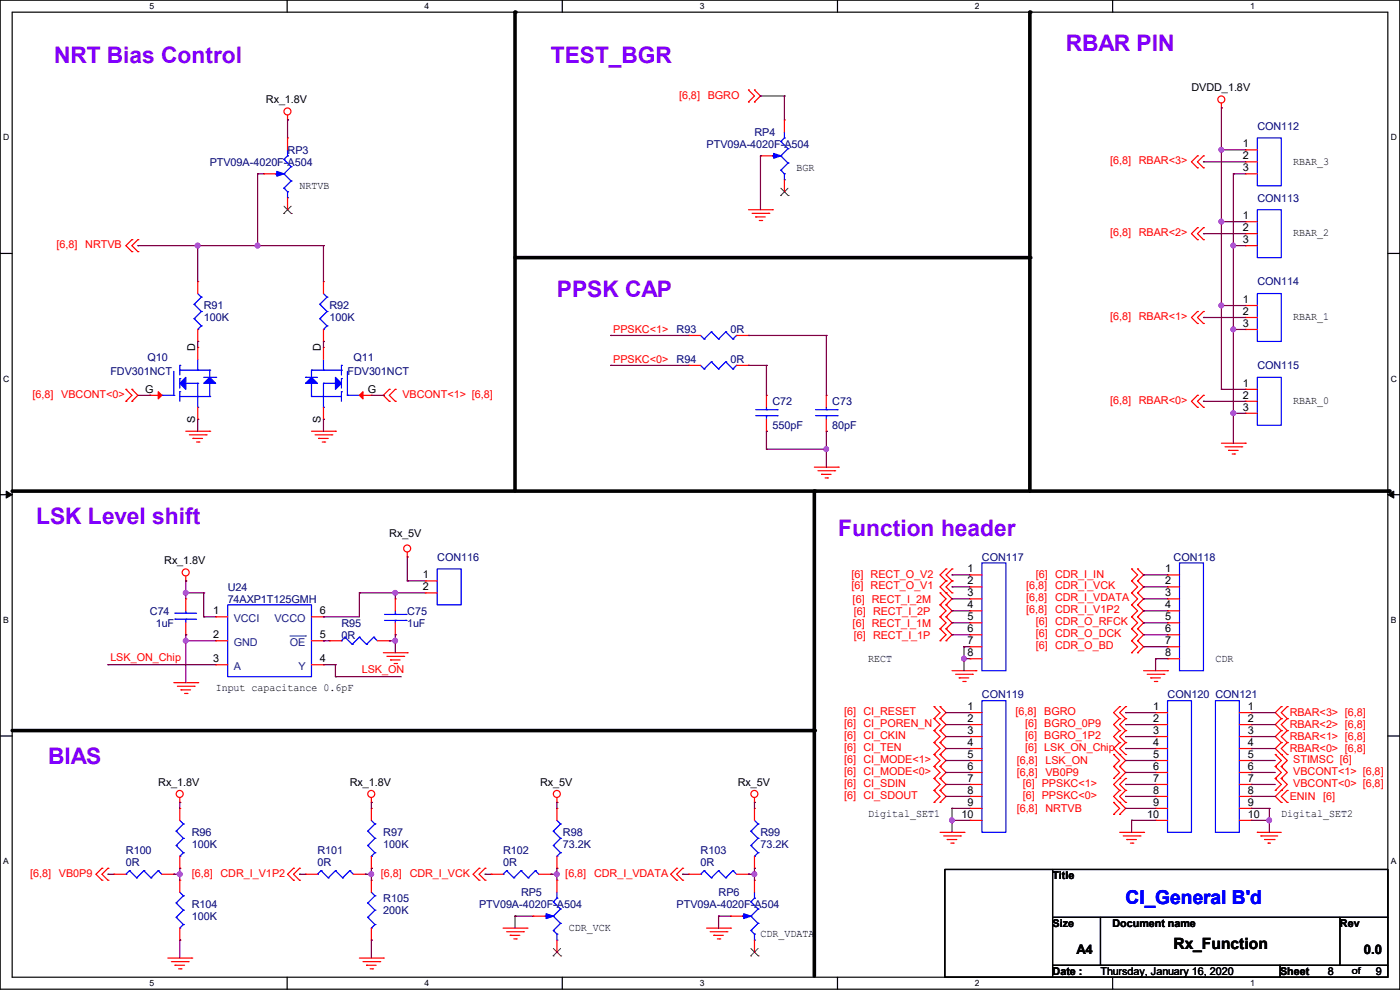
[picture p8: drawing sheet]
<svg xmlns="http://www.w3.org/2000/svg" width="297mm" height="210mm" viewBox="0 0 297 210" stroke-linecap="round" stroke-linejoin="round" font-family="sans-serif">
<path d="M0 0h297v209.8h-297zM2.6 2.6h291.8v204.7h-291.8z" fill="none" stroke="#000" stroke-width=".25"/>
<g fill="#fff">
<path d="M31.7 .3h1v2h-1z"/>
<path d="M31.7 207.6h1v1.9h-1z"/>
</g>
<path d="M60.9 0v2.6M60.9 207.3v2.5" fill="none" stroke="#000" stroke-width=".25"/>
<g fill="#fff">
<path d="M90.1 .3h1v2h-1z"/>
<path d="M90.1 207.6h1v1.9h-1z"/>
</g>
<path d="M119.3 0v2.6M119.3 207.3v2.5" fill="none" stroke="#000" stroke-width=".25"/>
<g fill="#fff">
<path d="M148.5 .3h.9v2h-.9z"/>
<path d="M148.5 207.6h.9v1.9h-.9z"/>
</g>
<path d="M177.7 0v2.6M177.7 207.3v2.5" fill="none" stroke="#000" stroke-width=".25"/>
<g fill="#fff">
<path d="M206.8 .3h1v2h-1z"/>
<path d="M206.8 207.6h1v1.9h-1z"/>
</g>
<path d="M236.1 0v2.6M236.1 207.3v2.5" fill="none" stroke="#000" stroke-width=".25"/>
<g fill="#fff">
<path d="M265.2 .3h1v2h-1z"/>
<path d="M265.2 207.6h1v1.9h-1z"/>
<path d="M.7 28.2h1.2v1.9h-1.2z"/>
<path d="M295.1 28.2h1.2v1.9h-1.2z"/>
<path d="M.7 79.3h1.2v2h-1.2z"/>
<path d="M295.1 79.3h1.2v2h-1.2z"/>
</g>
<path d="M0 53.8h2.6M294.4 53.8h2.6" fill="none" stroke="#000" stroke-width=".25"/>
<g fill="#fff">
<path d="M.7 130.5h1.2v2h-1.2z"/>
<path d="M295.1 130.5h1.1v2h-1.1z"/>
</g>
<path d="M0 104.9h2.6M294.4 104.9h2.6" fill="none" stroke="#000" stroke-width=".25"/>
<path d="M1.3 104.2l1.3 .7-1.3 .8zM294.4 104.9l1.3-.7v1.5z" fill="#000" stroke="#000" stroke-width=".21"/>
<g fill="#fff">
<path d="M.7 181.7h1.2v2h-1.2z"/>
<path d="M295.1 181.7h1.1v2h-1.1z"/>
</g>
<path d="M0 156.1h2.6M294.4 156.1h2.6M200.4 184.4h94v22.9h-94zM223.3 184.4v22.9M223.3 194.6h71.1M233.5 194.6v10.2M284.3 194.6v10.2M223.3 204.8h71.1M271.6 204.8v2.5" fill="none" stroke="#000" stroke-width=".25"/>
<path d="M109.3 2.6v101.6M218.5 2.6v101.6M109.3 54.7h109.2M2.6 104.2h292.1M172.8 104.2v102.9M2.6 155h170.2" fill="none" stroke="#000" stroke-width=".76"/>
<g fill="#000">
<circle cx="109.3" cy="2.6" r=".38"/>
<circle cx="218.5" cy="2.6" r=".38"/>
<circle cx="218.5" cy="54.7" r=".38"/>
<circle cx="172.8" cy="104.2" r=".38"/>
<circle cx="294.7" cy="104.2" r=".38"/>
<circle cx="172.8" cy="155" r=".38"/>
</g>
<g fill="none" stroke="#f00" stroke-width=".25">
<path d="M158.8 19.1h.1M158.8 19.1l1.3 1.3-1.3 1.2M160.1 19.1h.1M160.1 19.1l1.2 1.3-1.2 1.2M55.9 36.9h.1M55.9 36.9h2.6M61 25.4h.1M61 29.3h.1M61 24.4v1M61 29.3v2.5M158.8 21.6h.1M160.1 21.6h.1"/>
<path d="M161.3 33.1h.1M161.3 33.1h2.6M166.4 25.4h.1M166.4 25.4v2.6M166.4 38.1v2.6M254 33.1h.1M254 35.6h.1M254 33.1l-1.2 1.2 1.2 1.3M255.3 33.1h.1M255.3 35.6h.1M255.3 33.1l-1.3 1.2 1.3 1.3M259.1 22.9h.1"/>
<path d="M259.1 21.9v1M264.2 31.8h.1M264.2 34.3h.1M264.2 36.9h.1M264.2 31.8h2.5M264.2 34.3h2.5M264.2 36.9h2.5M28 50.8h.1M28 53.4h.1M28 50.8l-1.3 1.3 1.3 1.3M29.3 50.8h.1M29.3 53.4h.1"/>
<path d="M29.3 50.8l-1.3 1.3 1.3 1.3M42 59.7h.1M42 59.7v2.6M61 44.5h.1M61 42v2.5M68.6 59.7h.1M68.6 59.7v2.6M158.8 44.5h5.1M159.6 45.3h3.5M160.3 46h.1M160.3 46h2M161.1 46.8h.5"/>
<path d="M161.6 46.8h.1M163.1 45.3h.1M163.9 44.5h.1M166.4 40.7h.1M254 48.3h.1M254 50.8h.1M254 48.3l-1.2 1.3 1.2 1.2M255.3 48.3h.1M255.3 50.8h.1M255.3 48.3l-1.3 1.3 1.3 1.2M264.2 47h.1M264.2 49.6h.1"/>
<path d="M264.2 52.1h.1M264.2 47h2.5M264.2 49.6h2.5M264.2 52.1h2.5M42 73.7h.1M42 72.4h.1M42 69.9v2.5M42 73.7v2.5M68.6 73.7h.1M68.6 72.4h.1M68.6 69.9v2.5M68.6 73.7v2.5"/>
<path d="M146.1 71.2h.1M146.1 77.5h.1M146.1 71.2h2.5M146.1 77.5h2.5M156.3 71.2h2.5M156.3 77.5h2.5M158.8 71.2h.1M158.8 77.5h.1M254 66.1h.1M254 68.6h.1M254 66.1l-1.2 1.3 1.2 1.2M255.3 66.1h.1"/>
<path d="M255.3 68.6h.1M255.3 66.1l-1.3 1.3 1.3 1.2M264.2 64.8h.1M264.2 67.4h.1M264.2 69.9h.1M264.2 64.8h2.5M264.2 67.4h2.5M264.2 69.9h2.5M26.7 82.6h.1M26.7 85.1h.1M26.7 82.6l1.3 1.3-1.3 1.2M28 85.1h.1"/>
<path d="M28 82.6h.1M28 82.6l1.3 1.3-1.3 1.2M31.8 83.9h.1M31.8 83.9h2.5M39.4 91.5h5.1M40.2 92.2h3.5M40.9 93h.1M40.9 93h2.1M41.7 93.8h.5M42 88.9h.1M42 86.4v2.5M42.2 93.8h.1"/>
<path d="M43.7 92.2h.1M44.5 91.5h.1M66.1 91.5h5.1M66.8 92.2h3.6M67.6 93h.1M67.6 93h2M68.4 93.8h.5M68.6 88.9h.1M68.6 86.4v2.5M68.9 93.8h.1M70.4 92.2h.1M71.2 91.5h.1"/>
<path d="M76.2 83.9h2.6M78.8 83.9h.1M82.6 85.1h.1M82.6 82.6h.1M82.6 82.6l-1.3 1.3 1.3 1.2M83.9 82.6h.1M83.9 85.1h.1M83.9 82.6l-1.3 1.3 1.3 1.2M162.6 83.9h.1M162.6 91.5h.1M162.6 83.9v2.5M162.6 88.9v2.6"/>
<path d="M172.8 99.1h5M173.5 99.9h3.6M175.3 83.9h.1M175.3 91.5h.1M175.3 83.9v2.5M175.3 88.9v2.6M177.1 99.9h.1M177.8 99.1h.1M254 83.9h.1M254 86.4h.1M254 83.9l-1.2 1.2 1.2 1.3M255.3 83.9h.1"/>
<path d="M255.3 86.4h.1M255.3 83.9l-1.3 1.2 1.3 1.3M259.1 94h5.1M259.9 94.8h3.5M260.6 95.5h.1M260.6 95.5h2.1M261.4 96.3h.5M261.9 96.3h.1M263.4 94.8h.1M264.2 94h.1M264.2 82.6h.1M264.2 85.1h.1"/>
<path d="M264.2 87.7h.1M264.2 82.6h2.5M264.2 85.1h2.5M264.2 87.7h2.5M86.4 118.2h.1M86.4 117.1v1.1M174.3 100.6h.1M174.3 100.6h2M175 101.4h.6M175.6 101.4h.1M39.4 123.2h.1M39.4 127h.1"/>
<path d="M39.4 134.7h.1M39.4 122.2v1M39.4 127v2.6M39.4 132.1v2.6M45.8 135.9h.1M45.8 130.9h.1M45.8 135.9h2.5M45.8 130.9h2.5M66.1 135.9h2.5M66.1 130.9h2.5M68.6 130.9h.1M68.6 135.9h.1"/>
<path d="M69.9 135.9h.1M69.9 135.9h2.5M80.1 135.9h2.5M81.3 138.5h5.1M82.1 139.2h3.5M82.6 135.9h.1M82.8 140h.1M82.8 140h2.1M83.9 134.7h.1M83.9 127h.1M83.9 127v2.6M83.9 132.1v2.6"/>
<path d="M85.6 139.2h.1M86.4 138.5h.1M90.2 123.2h.1M90.2 125.8h.1M90.2 123.2h2.6M90.2 125.8h2.6M199.4 128.3h.1M199.4 125.8h.1M199.4 130.9h.1M199.4 133.4h.1M199.4 135.9h.1M199.4 125.8l1.3 1.2-1.3 1.3"/>
<path d="M199.4 128.3l1.3 1.3-1.3 1.3M199.4 130.9l1.3 1.2-1.3 1.3M199.4 133.4l1.3 1.3-1.3 1.2M200.7 123.2h.1M200.7 120.7h.1M200.7 125.8h.1M200.7 128.3h.1M200.7 130.9h.1M200.7 133.4h.1M200.7 135.9h.1M200.7 120.7l-1.3 1.3 1.3 1.2M200.7 123.2l-1.3 1.3 2.6 2.5-1.3 1.3"/>
<path d="M200.7 128.3l1.3 1.3-1.3 1.3M200.7 130.9l1.3 1.2-1.3 1.3M200.7 133.4l1.3 1.3-1.3 1.2M202 123.2h.1M202 120.7h.1M202 125.8h.1M202 120.7l-1.3 1.3 1.3 1.2M202 123.2l-1.3 1.3 1.3 1.3M205.8 122h.1M205.8 124.5h.1M205.8 127h.1M205.8 129.6h.1"/>
<path d="M205.8 132.1h.1M205.8 134.7h.1M205.8 137.2h.1M205.8 139.7h.1M205.8 122h2.5M205.8 124.5h2.5M205.8 127h2.5M205.8 129.6h2.5M205.8 132.1h2.5M205.8 134.7h2.5M205.8 137.2h2.5M205.8 139.7h2.5"/>
<path d="M240.1 120.7h.1M240.1 123.2h.1M240.1 125.8h.1M240.1 128.3h.1M240.1 130.9h.1M240.1 133.4h.1M240.1 135.9h.1M240.1 138.5h.1M240.1 120.7l1.2 1.3-1.2 1.2M240.1 123.2l1.2 1.3-1.2 1.3M240.1 125.8l1.2 1.2-1.2 1.3M240.1 128.3l1.2 1.3-1.2 1.3"/>
<path d="M240.1 130.9l1.2 1.2-1.2 1.3M240.1 133.4l1.2 1.3-1.2 1.2M240.1 135.9l1.2 1.3-1.2 1.3M241.3 123.2h.1M241.3 120.7h.1M241.3 125.8h.1M241.3 128.3h.1M241.3 130.9h.1M241.3 133.4h.1M241.3 135.9h.1M241.3 138.5h.1M241.3 120.7l1.3 1.3-1.3 1.2"/>
<path d="M241.3 123.2l1.3 1.3-1.3 1.3M241.3 125.8l1.3 1.2-1.3 1.3M241.3 128.3l1.3 1.3-1.3 1.3M241.3 130.9l1.3 1.2-1.3 1.3M241.3 133.4l1.3 1.3-1.3 1.2M241.3 135.9l1.3 1.3-1.3 1.3M247.7 122h.1M247.7 124.5h.1M247.7 127h.1M247.7 129.6h.1M247.7 132.1h.1M247.7 134.7h.1"/>
<path d="M247.7 137.2h.1M247.7 139.7h.1M247.7 122h2.5M247.7 124.5h2.5M247.7 127h2.5M247.7 129.6h2.5M247.7 132.1h2.5M247.7 134.7h2.5M247.7 137.2h2.5M247.7 139.7h2.5M36.9 144.8h5.1M37.6 145.6h3.6"/>
<path d="M38.4 146.3h.1M38.4 146.3h2M39.2 147.1h.5M39.7 147.1h.1M41.2 145.6h.1M42 144.8h.1M45.8 141h.1M45.8 141h2.5M66.1 141h2.5M68.6 141h.1M83.6 140.8h.5M84.1 140.8h.1"/>
<path d="M198.2 149.9h.1M198.2 152.4h.1M198.2 155h.1M198.2 157.5h.1M198.2 149.9l1.2 1.3-1.2 1.2M198.2 152.4l1.2 1.3-1.2 1.3M198.2 155l1.2 1.3-1.2 1.2M198.2 157.5l1.2 1.3-1.2 1.3M199.4 152.4h.1M199.4 149.9h.1M199.4 155h.1M199.4 157.5h.1"/>
<path d="M199.4 149.9l1.3 1.3-1.3 1.2M199.4 152.4l1.3 1.3-1.3 1.3M199.4 155l1.3 1.3-1.3 1.2M199.4 157.5l1.3 1.3-1.3 1.3M202 142.3h5.1M202.7 143h3.6M203.5 143.8h.1M203.5 143.8h2M204.3 144.6h.5M204.8 144.6h.1M205.8 151.2h.1M205.8 153.7h.1"/>
<path d="M205.8 156.3h.1M205.8 158.8h.1M205.8 151.2h2.5M205.8 153.7h2.5M205.8 156.3h2.5M205.8 158.8h2.5M206.3 143h.1M207.1 142.3h.1M237.5 152.4h.1M237.5 149.9h.1M237.5 155h.1M237.5 157.5h.1"/>
<path d="M237.5 149.9l-1.2 1.3 1.2 1.2M237.5 152.4l-1.2 1.3 1.2 1.3M237.5 155l-1.2 1.3 1.2 1.2M237.5 157.5l-1.2 1.3 2.5 2.5-1.3 1.3M238.8 152.4h.1M238.8 149.9h.1M238.8 155h.1M238.8 157.5h.1M238.8 149.9l-1.3 1.3 1.3 1.2M238.8 152.4l-1.3 1.3 1.3 1.3M238.8 155l-1.3 1.3 1.3 1.2M238.8 157.5l-1.3 1.3 1.3 1.3"/>
<path d="M242.6 142.3h5.1M243.4 143h3.5M244.1 143.8h.1M244.1 143.8h2.1M244.9 144.6h.5M245.2 151.2h.1M245.2 153.7h.1M245.2 156.3h.1M245.2 158.8h.1M245.2 151.2h2.5M245.2 153.7h2.5M245.2 156.3h2.5"/>
<path d="M245.2 158.8h2.5M245.4 144.6h.1M246.9 143h.1M247.7 142.3h.1M262.9 151.2h2.6M262.9 153.7h2.6M262.9 156.3h2.6M262.9 158.8h2.6M265.5 151.2h.1M265.5 153.7h.1M265.5 156.3h.1M265.5 158.8h.1"/>
<path d="M271.8 149.9h.1M271.8 152.4h.1M271.8 155h.1M271.8 157.5h.1M271.8 149.9l-1.2 1.3 1.2 1.2M271.8 152.4l-1.2 1.3 1.2 1.3M271.8 155l-1.2 1.3 1.2 1.2M271.8 157.5l-1.2 1.3 2.5 2.5-1.3 1.3M273.1 152.4h.1M273.1 149.9h.1M273.1 155h.1M273.1 157.5h.1"/>
<path d="M273.1 149.9l-1.3 1.3 1.3 1.2M273.1 152.4l-1.3 1.3 1.3 1.3M273.1 155l-1.3 1.3 1.3 1.2M273.1 157.5l-1.3 1.3 1.3 1.3M38.1 170.2h.1M38.1 171.5h.1M38.1 169.2v1M38.1 171.5v2.5M78.8 170.2h.1M78.8 171.5h.1M78.8 169.2v1M78.8 171.5v2.5"/>
<path d="M118.2 170.2h.1M118.2 171.5h.1M118.2 169.2v1M118.2 171.5v2.5M160.1 170.2h.1M160.1 171.5h.1M160.1 169.2v1M160.1 171.5v2.5M198.2 160.1h.1M198.2 162.6h.1M198.2 165.1h.1M198.2 167.7h.1"/>
<path d="M198.2 170.2h.1M198.2 162.6l1.2 1.3-1.2 1.2M198.2 165.1l1.2 1.3-1.2 1.3M198.2 160.1l1.2 1.2-1.2 1.3M198.2 167.7l1.2 1.3-1.2 1.2M199.4 160.1h.1M199.4 162.6h.1M199.4 165.1h.1M199.4 167.7h.1M199.4 170.2h.1M199.4 176.6h5.1M199.4 162.6l1.3 1.3-1.3 1.2"/>
<path d="M199.4 165.1l1.3 1.3-1.3 1.3M199.4 160.1l1.3 1.2-1.3 1.3M199.4 167.7l1.3 1.3-1.3 1.2M200.2 177.3h3.6M201 178.1h.1M201 178.1h2M201.7 178.9h.5M202.2 178.9h.1M203.8 177.3h.1M204.5 176.6h.1M205.8 161.3h.1M205.8 163.9h.1"/>
<path d="M205.8 166.4h.1M205.8 169h.1M205.8 171.5h.1M205.8 174h.1M205.8 161.3h2.5M205.8 163.9h2.5M205.8 166.4h2.5M205.8 169h2.5M205.8 171.5h2.5M205.8 174h2.5M236.3 165.1h.1M236.3 162.6h.1"/>
<path d="M236.3 172.8h.1M236.3 170.2h.1M236.3 160.1h.1M236.3 162.6l1.2 1.3-1.2 1.2M236.3 170.2l1.2 1.3-1.2 1.3M236.3 160.1l1.2 1.2-1.2 1.3M237.5 160.1h.1M237.5 162.6h.1M237.5 165.1h.1M237.5 167.7h.1M237.5 170.2h.1M237.5 172.8h.1"/>
<path d="M237.5 176.6h5.1M237.5 162.6l1.3 1.3-2.5 2.5 1.2 1.3M237.5 167.7l-1.2 1.3 2.5 2.5-1.3 1.3M238.3 177.3h3.6M238.8 160.1h.1M238.8 165.1h.1M238.8 167.7h.1M238.8 170.2h.1M238.8 165.1l-1.3 1.3 1.3 1.3M238.8 167.7l-1.3 1.3 1.3 1.2M239.1 178.1h.1M239.1 178.1h2"/>
<path d="M239.8 178.9h.5M240.3 178.9h.1M241.9 177.3h.1M242.6 176.6h.1M245.2 161.3h.1M245.2 163.9h.1M245.2 166.4h.1M245.2 169h.1M245.2 171.5h.1M245.2 174h.1M245.2 161.3h2.5M245.2 163.9h2.5"/>
<path d="M245.2 166.4h2.5M245.2 169h2.5M245.2 171.5h2.5M245.2 174h2.5M262.9 161.3h2.6M262.9 163.9h2.6M262.9 166.4h2.6M262.9 169h2.6M262.9 171.5h2.6M262.9 174h2.6M265.5 161.3h.1M265.5 163.9h.1"/>
<path d="M265.5 166.4h.1M265.5 169h.1M265.5 171.5h.1M265.5 174h.1M266.7 176.6h.1M266.7 176.6h5.1M267.5 177.3h.1M267.5 177.3h3.6M268.3 178.1h2M269 178.9h.1M269 178.9h.5M270.3 178.1h.1"/>
<path d="M270.6 162.6h.1M270.6 160.1h.1M270.6 165.1h.1M270.6 167.7h.1M270.6 160.1l1.2 1.2-1.2 1.3M270.6 162.6l1.2 1.3-1.2 1.2M270.6 165.1l1.2 1.3-1.2 1.3M271.8 160.1h.1M271.8 162.6h.1M271.8 165.1h.1M271.8 167.7h.1M271.8 170.2h.1"/>
<path d="M271.8 162.6l1.3 1.3-1.3 1.2M271.8 165.1l1.3 1.3-2.5 2.6 1.2 1.2M273.1 160.1h.1M273.1 170.2h.1M273.1 167.7h.1M273.1 167.7l-1.3 1.3 1.3 1.2M21.6 186.7h.1M21.6 184.2h.1M21.6 184.2l-1.2 1.3 1.2 1.2M22.9 186.7h.1M22.9 184.2h.1M22.9 184.2l-1.3 1.3 1.3 1.2"/>
<path d="M24.2 185.5h.1M24.2 185.5h2.5M34.3 185.5h2.6M36.9 185.5h.1M38.1 186.7h.1M38.1 199.4h.1M38.1 184.2h.1M38.1 181.7v2.5M38.1 186.7v2.6M38.1 196.9v2.5M62.3 186.7h.1M62.3 184.2h.1"/>
<path d="M62.3 184.2l-1.3 1.3 1.3 1.2M63.5 186.7h.1M63.5 184.2h.1M63.5 184.2l-1.2 1.3 1.2 1.2M64.8 185.5h.1M64.8 185.5h2.6M75 185.5h2.5M77.5 185.5h.1M78.8 186.7h.1M78.8 199.4h.1M78.8 184.2h.1M78.8 181.7v2.5"/>
<path d="M78.8 186.7v2.6M78.8 196.9v2.5M101.6 186.7h.1M101.6 184.2h.1M101.6 184.2l-1.2 1.3 1.2 1.2M102.9 186.7h.1M102.9 184.2h.1M102.9 184.2l-1.3 1.3 1.3 1.2M104.2 185.5h.1M104.2 185.5h2.5M106.7 196.9h5.1M107.5 197.7h3.5"/>
<path d="M108.2 198.4h.1M108.2 198.4h2.1M109 199.2h.5M109.5 199.2h.1M111 197.7h.1M111.8 196.9h.1M113.1 194.4h.1M113.1 194.4h2.5M114.3 185.5h2.6M116.9 185.5h.1M118.2 186.7h.1M118.2 184.2h.1"/>
<path d="M118.2 181.7v2.5M118.2 186.7v2.6M118.2 199.4v2.6M143.6 186.7h.1M143.6 184.2h.1M143.6 184.2l-1.3 1.3 1.3 1.2M144.8 186.7h.1M144.8 184.2h.1M144.8 184.2l-1.2 1.3 1.2 1.2M146.1 185.5h.1M146.1 185.5h2.5M149.9 196.9h5.1"/>
<path d="M150.7 197.7h3.5M151.4 198.4h.1M151.4 198.4h2.1M152.2 199.2h.5M152.7 199.2h.1M154.2 197.7h.1M155 196.9h.1M155 194.4h.1M155 194.4h2.5M156.3 185.5h2.5M158.8 185.5h.1M160.1 184.2h.1"/>
<path d="M160.1 186.7h.1M160.1 181.7v2.5M160.1 186.7v2.6M160.1 199.4v2.6M35.6 203.2h5.1M36.4 204h3.5M37.1 204.8h.1M37.1 204.8h2.1M37.9 205.5h.5M38.4 205.5h.1M39.9 204h.1M40.7 203.2h.1"/>
<path d="M76.2 203.2h5.1M77 204h3.6M77.8 204.8h.1M77.8 204.8h2M78.5 205.5h.5M79 205.5h.1M80.6 204h.1M81.3 203.2h.1M118.2 202h.1M160.1 202h.1"/>
<circle cx="61" cy="23.6" r=".74"/>
<circle cx="259.1" cy="21.1" r=".74"/>
<circle cx="86.4" cy="116.4" r=".74"/>
<circle cx="39.4" cy="121.4" r=".74"/>
<circle cx="38.1" cy="168.4" r=".74"/>
<circle cx="78.8" cy="168.4" r=".74"/>
<circle cx="118.1" cy="168.4" r=".74"/>
<circle cx="160" cy="168.4" r=".74"/>
</g>
<g fill="none" stroke="#00f" stroke-width=".25">
<path d="M58.5 36.9h.1M58.5 36.9h.5M60.2 33.8h.1M60.2 36.9h.1M60.2 39.9h.1M60.2 33.8l1.6 1.5M60.2 36.9l1.6 1.5M60.2 39.9l.8 .8M61 33.1h.1M61 31.8v1.3M61 33.1l-.8 .7M61.8 35.3h.1"/>
<path d="M61.8 38.4h.1M61.8 35.3l-1.6 1.6M61.8 38.4l-1.6 1.5M163.9 33.1h.1M163.9 33.1h.5M165.7 30h.1M165.7 33.1h.1M165.7 36.1h.1M165.7 30l1.5 1.5M165.7 33.1l1.5 1.5M165.7 36.1l.7 .8M166.4 29.3h.1"/>
<path d="M166.4 36.9h.1M166.4 38.1h.1M166.4 28v1.3M166.4 36.9v1.2M166.4 29.3l-.7 .7M167.2 31.5h.1M167.2 34.6h.1M167.2 31.5l-1.5 1.6M167.2 34.6l-1.5 1.5M266.7 29.3h5.1v10.1h-5.1zM61 40.7h.1M61 42h.1"/>
<path d="M61 40.7v1.3M266.7 44.5h5.1v10.2h-5.1zM36.9 78.8v5.1M38.1 77.5h.1M38.1 78.5h.1M38.1 77.5v2M38.1 78.5h6.4M41.2 64.6h.1M41.2 67.6h.1M41.2 64.6l1.5 1.5M41.2 67.6l1.5 1.5M42 78.5h.1"/>
<path d="M42 69.9h.1M42 76.2v2.3M42 62.3l.7 .7M42.7 63h.1M42.7 66.1h.1M42.7 69.1h.1M42.7 63l-1.5 1.6M42.7 66.1l-1.5 1.5M42.7 69.1l-.7 .8M44.5 78.5h.1M44.5 78.5v1.6M66.1 78.5h.1"/>
<path d="M66.1 78.5h6.3M66.1 78.5v1.6M67.9 64.6h.1M67.9 67.6h.1M67.9 64.6l1.5 1.5M67.9 67.6l1.5 1.5M68.6 78.5h.1M68.6 69.9h.1M68.6 76.2v2.3M68.6 62.3l.8 .7M69.4 63h.1M69.4 66.1h.1"/>
<path d="M69.4 69.1h.1M69.4 63l-1.5 1.6M69.4 66.1l-1.5 1.5M69.4 69.1l-.8 .8M72.4 77.5h.1M72.4 78.5h.1M72.4 77.5v2M73.7 78.8v5.1M148.6 71.2l.8 .7M148.6 77.5l.8 .8M149.4 71.9h.1M149.4 78.3h.1"/>
<path d="M150.9 70.4h.1M150.9 76.8h.1M150.9 70.4l-1.5 1.5M150.9 70.4l1.5 1.5M150.9 76.8l-1.5 1.5M150.9 76.8l1.5 1.5M152.4 71.9h.1M152.4 78.3h.1M154 70.4h.1M154 76.8h.1M154 70.4l-1.6 1.5M154 70.4l1.5 1.5"/>
<path d="M154 76.8l-1.6 1.5M154 76.8l1.5 1.5M155.5 71.9h.1M155.5 78.3h.1M156.3 71.2h.1M156.3 77.5h.1M156.3 71.2l-.8 .7M156.3 77.5l-.8 .8M266.7 62.3h5.1v10.1h-5.1zM34.3 83.9h.1M34.3 83.9h2.6M36.9 83.9h.1"/>
<path d="M38.1 83.1h.1M38.1 80.3h.1M38.1 80.3v2M38.1 83.1v2M38.1 84.1h6.4M39.4 81.3h2.6M42 81.3h.1M42 86.4h.1M42 81.3v5.1M43.2 80.1h2.6M44.5 84.1h.1M44.5 81.3h.1"/>
<path d="M44.5 81.3v2.8M45.8 80.1h.1M64.8 80.1h.1M64.8 80.1h2.6M66.1 84.1h.1M66.1 81.3h.1M66.1 84.1h6.3M66.1 81.3v2.8M68.6 81.3h.1M68.6 86.4h.1M68.6 81.3h2.6M68.6 81.3v5.1"/>
<path d="M72.4 83.1h.1M72.4 80.3h.1M72.4 80.3v2M72.4 83.1v2M73.7 83.9h.1M73.7 83.9h2.5M76.2 83.9h.1M160.3 88.2h4.6M160.3 86.9h4.6M162.6 86.9h.1M162.6 88.2h.1M162.6 86.4v.5"/>
<path d="M162.6 88.2v.7M164.9 88.2h.1M164.9 86.9h.1M173 88.2h4.6M173 86.9h4.6M175.3 86.9h.1M175.3 88.2h.1M175.3 86.4v.5M175.3 88.2v.7M177.6 88.2h.1M177.6 86.9h.1M266.7 80.1h5.1v10.1h-5.1z"/>
<path d="M208.3 119.4h5.1v22.9h-5.1zM250.2 119.4h5.1v22.9h-5.1zM37.1 131.4h.1M37.1 130.1h.1M37.1 131.4h4.6M37.1 130.1h4.6M39.4 130.1h.1M39.4 131.4h.1M39.4 129.6v.5M39.4 131.4v.7M48.3 128.3h17.8v15.3h-17.8zM72.4 135.9h.1"/>
<path d="M73.2 135.2h.1M73.2 135.2l1.5 1.5M73.2 135.2l-.8 .7M74.7 136.7h.1M76.2 135.2h.1M76.2 135.2l1.6 1.5M76.2 135.2l-1.5 1.5M77.8 136.7h.1M79.3 135.2h.1M79.3 135.2l.8 .7M79.3 135.2l-1.5 1.5M81.6 130.3h4.5"/>
<path d="M81.6 131.6h4.5M83.9 131.6h.1M83.9 130.3h.1M83.9 129.6v.7M83.9 131.6v.5M86.1 130.3h.1M86.1 131.6h.1M92.8 120.7h5v7.6h-5zM208.3 148.6h5.1v28h-5.1zM247.7 148.6h5.1v28h-5.1zM257.9 148.6h5v28h-5zM37.4 176.3h.1"/>
<path d="M37.4 179.4h.1M37.4 176.3l1.5 1.5M37.4 179.4l1.5 1.5M38.1 174l.8 .8M38.9 174.8h.1M38.9 177.8h.1M38.9 174.8l-1.5 1.5M38.9 177.8l-1.5 1.6M78 176.3h.1M78 179.4h.1M78 176.3l1.5 1.5M78 179.4l1.5 1.5"/>
<path d="M78.8 174l.7 .8M79.5 174.8h.1M79.5 177.8h.1M79.5 174.8l-1.5 1.5M79.5 177.8l-1.5 1.6M117.4 176.3h.1M117.4 179.4h.1M117.4 176.3l1.5 1.5M117.4 179.4l1.5 1.5M118.2 174l.7 .8M118.9 174.8h.1M118.9 177.8h.1"/>
<path d="M118.9 174.8l-1.5 1.5M118.9 177.8l-1.5 1.6M159.3 176.3h.1M159.3 179.4h.1M159.3 176.3l1.5 1.5M159.3 179.4l1.5 1.5M160.1 174l.7 .8M160.8 174.8h.1M160.8 177.8h.1M160.8 174.8l-1.5 1.5M160.8 177.8l-1.5 1.6M26.7 185.5h.1"/>
<path d="M27.5 184.7h.1M27.5 184.7l1.5 1.5M27.5 184.7l-.8 .8M29 186.2h.1M30.5 184.7h.1M30.5 184.7l1.5 1.5M30.5 184.7l-1.5 1.5M32 186.2h.1M33.6 184.7h.1M33.6 184.7l.7 .8M33.6 184.7l-1.6 1.5M37.4 191.6h.1"/>
<path d="M37.4 194.6h.1M37.4 191.6l1.5 1.5M37.4 194.6l1.5 1.5M38.1 196.9h.1M38.1 181.7h.1M38.1 189.3l.8 .7M38.9 190h.1M38.9 193.1h.1M38.9 196.1h.1M38.9 180.9h.1M38.9 190l-1.5 1.6M38.9 193.1l-1.5 1.5"/>
<path d="M38.9 196.1l-.8 .8M38.9 180.9l-.8 .8M67.4 185.5h.1M68.1 184.7h.1M68.1 184.7l1.5 1.5M68.1 184.7l-.7 .8M69.6 186.2h.1M71.2 184.7h.1M71.2 184.7l1.5 1.5M71.2 184.7l-1.6 1.5M72.7 186.2h.1M74.2 184.7h.1"/>
<path d="M74.2 184.7l.8 .8M74.2 184.7l-1.5 1.5M78 191.6h.1M78 194.6h.1M78 191.6l1.5 1.5M78 194.6l1.5 1.5M78.8 196.9h.1M78.8 181.7h.1M78.8 189.3l.7 .7M79.5 190h.1M79.5 193.1h.1M79.5 196.1h.1"/>
<path d="M79.5 180.9h.1M79.5 190l-1.5 1.6M79.5 193.1l-1.5 1.5M79.5 196.1l-.7 .8M79.5 180.9l-.7 .8M106.7 185.5h.1M107.5 184.7h.1M107.5 184.7l1.5 1.5M107.5 184.7l-.8 .8M109 186.2h.1M110.5 184.7h.1M110.5 184.7l1.6 1.5"/>
<path d="M110.5 184.7l-1.5 1.5M112.1 186.2h.1M113.6 184.7h.1M113.6 184.7l.7 .8M113.6 184.7l-1.5 1.5M115.6 194.4h.1M115.6 194.4h.5M117.4 191.3h.1M117.4 194.4h.1M117.4 197.4h.1M117.4 191.3l1.5 1.5M117.4 194.4l1.5 1.5"/>
<path d="M117.4 197.4l.8 .8M118.2 190.5h.1M118.2 198.2h.1M118.2 199.4h.1M118.2 181.7h.1M118.2 189.3v1.2M118.2 198.2v1.2M118.2 190.5l-.8 .8M118.9 192.8h.1M118.9 195.9h.1M118.9 180.9h.1M118.9 192.8l-1.5 1.6"/>
<path d="M118.9 195.9l-1.5 1.5M118.9 180.9l-.7 .8M148.6 185.5h.1M149.4 184.7h.1M149.4 184.7l1.5 1.5M149.4 184.7l-.8 .8M150.9 186.2h.1M152.4 184.7h.1M152.4 184.7l1.6 1.5M152.4 184.7l-1.5 1.5M154 186.2h.1M155.5 184.7h.1"/>
<path d="M155.5 184.7l.8 .8M155.5 184.7l-1.5 1.5M157.5 194.4h.1M157.5 194.4h.5M159.3 191.3h.1M159.3 194.4h.1M159.3 197.4h.1M159.3 191.3l1.5 1.5M159.3 194.4l1.5 1.5M159.3 197.4l.8 .8M160.1 181.7h.1M160.1 190.5h.1"/>
<path d="M160.1 198.2h.1M160.1 199.4h.1M160.1 189.3v1.2M160.1 198.2v1.2M160.1 190.5l-.8 .8M160.8 180.9h.1M160.8 192.8h.1M160.8 195.9h.1M160.8 180.9l-.7 .8M160.8 192.8l-1.5 1.6M160.8 195.9l-1.5 1.5"/>
</g>
<path d="M61.5 134.9h3.3M64.8 134.9h.1" fill="none" stroke="#004080" stroke-width=".21"/>
<g fill="#00f" stroke="#00f" stroke-width=".25">
<path d="M115.9 193.8l1.5 .6-1.5 .5z"/>
<path d="M157.8 193.8l1.5 .6-1.5 .5z"/>
<path d="M38.1 81.3l1.3-1.2v2.5z"/>
<path d="M43.2 81.3l1.3-1.2 1.3 1.2z"/>
<path d="M71.2 80.1l1.2 1.2-1.2 1.3z"/>
<path d="M64.8 81.3l1.3-1.2 1.3 1.2z"/>
<path d="M58.7 36.4l1.5 .5-1.5 .5z"/>
<path d="M164.1 32.6l1.6 .5-1.6 .5z"/>
</g>
<g fill="none" stroke="#804000" stroke-width=".21">
<path d="M165.7 39.9l1.5 1.6M167.2 39.9l-1.6 1.6M60.2 45.3h.1M60.2 43.7l1.6 1.6M61.8 43.7l-1.6 1.6M61.8 45.3h.1M165.6 41.5h.1M167.2 41.5h.1M117.3 202.8h.1M117.4 201.2l1.6 1.6M118.9 201.2l-1.6 1.6M119 202.8h.1"/>
<path d="M159.3 202.8h.1M159.3 201.2l1.6 1.6M160.8 201.2l-1.5 1.6M160.9 202.8h.1"/>
</g>
<g fill="#f00" stroke="#f00" stroke-width=".25">
<path d="M33.6 83.1l.7 .8-.7 .7z"/>
<path d="M76.2 83.9l.8-.8v1.5z"/>
</g>
<g fill="none" stroke="#800040" stroke-width=".25">
<path d="M54.7 36.9h.1M54.7 36.9h1.2M54.7 36.9v15.2M61 25.4h.1M61 25.4v3.9M161.3 20.4h.1M161.3 33.1h.1M161.3 20.4h5.1M161.3 33.1v11.4M166.4 20.4h.1M166.4 20.4v5M255.3 34.3h.1"/>
<path d="M255.3 34.3h8.9M259.1 22.9h.1M259.1 31.8h.1M259.1 22.9v59.7M259.1 31.8h5.1M261.7 36.9h.1M261.7 36.9v57.1M261.7 36.9h2.5M29.3 52.1h.1M29.3 52.1h39.3M42 52.1h.1M42 52.1v7.6"/>
<path d="M54.7 52.1h.1M68.6 52.1h.1M68.6 52.1v7.6M255.3 49.6h.1M255.3 49.6h8.9M259.1 47h.1M259.1 47h5.1M261.7 52.1h.1M261.7 52.1h2.5M42 72.4h.1M42 72.4v1.3M68.6 72.4h.1"/>
<path d="M68.6 72.4v1.3M129.6 71.2h.1M129.6 77.5h.1M129.6 71.2h16.5M129.6 77.5h16.5M158.8 71.2h.1M158.8 77.5h.1M158.8 71.2h16.5M158.8 77.5h3.8M162.6 77.5h.1M162.6 77.5v6.4M175.3 71.2h.1"/>
<path d="M175.3 71.2v12.7M255.3 67.4h.1M255.3 67.4h8.9M259.1 64.8h.1M259.1 64.8h5.1M261.7 69.9h.1M261.7 69.9h2.5M29.3 83.9h2.5M31.8 83.9h.1M42 88.9h.1M42 88.9v2.6M68.6 88.9h.1"/>
<path d="M68.6 88.9v2.6M78.8 83.9h2.5M81.3 83.9h.1M162.6 91.5h.1M162.6 95.3h.1M162.6 91.5v3.8M162.6 95.3h12.7M175.3 91.5h.1M175.3 95.3h.1M175.3 91.5v7.6M255.3 85.1h.1M255.3 85.1h8.9"/>
<path d="M259.1 82.6h.1M259.1 82.6h5.1M261.7 87.7h.1M261.7 87.7h2.5M86.4 118.2h.1M86.4 118.2v5M39.4 123.2h.1M39.4 135.9h.1M39.4 125.8h.1M39.4 134.7h.1M39.4 123.2v3.8M39.4 134.7v10.1"/>
<path d="M39.4 125.8h3.8M39.4 135.9h6.4M43.2 125.8h.1M43.2 130.9h.1M43.2 130.9h2.6M43.2 125.8v5.1M68.6 130.9h.1M68.6 135.9h.1M68.6 135.9h1.3M76.2 125.8h.1M76.2 125.8h14M76.2 125.8v5.1h-7.6"/>
<path d="M82.6 135.9h.1M82.6 135.9h1.3M83.9 134.7h.1M83.9 135.9h.1M83.9 125.8h.1M83.9 125.8v1.2M83.9 134.7v3.8M86.4 123.2h.1M86.4 123.2h3.8M202 122h.1M202 124.5h.1M202 127h.1"/>
<path d="M202 129.6h.1M202 132.1h.1M202 134.7h.1M202 122h3.8M202 124.5h3.8M202 127h3.8M202 129.6h3.8M202 132.1h3.8M202 134.7h3.8M204.5 137.2h.1M204.5 139.7h.1M204.5 137.2v5.1"/>
<path d="M204.5 137.2h1.3M204.5 139.7h1.3M242.6 122h.1M242.6 124.5h.1M242.6 127h.1M242.6 129.6h.1M242.6 132.1h.1M242.6 134.7h.1M242.6 137.2h.1M242.6 122h5.1M242.6 124.5h5.1M242.6 127h5.1"/>
<path d="M242.6 129.6h5.1M242.6 132.1h5.1M242.6 134.7h5.1M242.6 137.2h5.1M245.2 139.7h.1M245.2 139.7h2.5M245.2 139.7v2.6M22.9 141h.1M22.9 141h22.9M68.6 141h.1M68.6 141h2.6M71.2 141h.1"/>
<path d="M71.2 143.6h.1M71.2 141v2.6M71.2 143.6h13.9M200.7 151.2h.1M200.7 153.7h.1M200.7 156.3h.1M200.7 158.8h.1M200.7 151.2h5.1M200.7 153.7h5.1M200.7 156.3h5.1M200.7 158.8h5.1M238.8 151.2h.1"/>
<path d="M238.8 153.7h.1M238.8 156.3h.1M238.8 158.8h.1M238.8 151.2h6.4M238.8 153.7h6.4M238.8 156.3h6.4M238.8 158.8h6.4M265.5 151.2h.1M265.5 153.7h.1M265.5 156.3h.1M265.5 158.8h.1M265.5 151.2h5.1"/>
<path d="M265.5 153.7h5.1M265.5 156.3h5.1M265.5 158.8h5.1M38.1 170.2h.1M38.1 170.2v1.3M78.8 170.2h.1M78.8 170.2v1.3M118.2 170.2h.1M118.2 170.2v1.3M160.1 170.2h.1M160.1 170.2v1.3M200.7 161.3h.1"/>
<path d="M200.7 163.9h.1M200.7 166.4h.1M200.7 169h.1M200.7 161.3h5.1M200.7 163.9h5.1M200.7 166.4h5.1M200.7 169h5.1M202 171.5h.1M202 174h.1M202 171.5v5.1M202 171.5h3.8M202 174h3.8"/>
<path d="M238.8 163.9h.1M238.8 166.4h.1M238.8 169h.1M238.8 171.5h.1M238.8 161.3h.1M238.8 161.3h6.4M238.8 163.9h6.4M238.8 166.4h6.4M238.8 169h6.4M238.8 171.5h6.4M240.1 174h.1M240.1 174h5.1"/>
<path d="M240.1 174v2.6M265.5 161.3h.1M265.5 163.9h.1M265.5 166.4h.1M265.5 169h.1M265.5 171.5h.1M265.5 174h.1M265.5 161.3h5.1M265.5 163.9h5.1M265.5 166.4h5.1M265.5 169h5.1M265.5 171.5h3.8"/>
<path d="M265.5 174h3.8M269.3 171.5h.1M269.3 174h.1M269.3 171.5v5.1M22.9 185.5h.1M22.9 185.5h1.3M36.9 185.5h.1M36.9 185.5h1.2M38.1 184.2h.1M38.1 185.5h.1M38.1 199.4h.1M38.1 184.2v2.5"/>
<path d="M38.1 199.4v3.8M63.5 185.5h.1M63.5 185.5h1.3M77.5 185.5h.1M77.5 185.5h1.3M78.8 184.2h.1M78.8 185.5h.1M78.8 199.4h.1M78.8 184.2v2.5M78.8 199.4v3.8M102.9 185.5h.1M102.9 185.5h1.3"/>
<path d="M109.3 194.4h.1M109.3 194.4h3.8M109.3 194.4v2.5M116.9 185.5h.1M116.9 185.5h1.3M118.2 185.5h.1M118.2 184.2h.1M118.2 184.2v2.5M144.8 185.5h.1M144.8 185.5h1.3M152.4 194.4h.1M152.4 194.4h2.6"/>
<path d="M152.4 194.4v2.5M158.8 185.5h.1M158.8 185.5h1.3M160.1 185.5h.1M160.1 184.2h.1M160.1 184.2v2.5"/>
</g>
<g fill="#f0f" stroke="#f0f" stroke-width=".25">
<circle cx="83.8" cy="125.8" r=".49"/>
<circle cx="83.8" cy="135.9" r=".49"/>
<circle cx="39.4" cy="135.9" r=".49"/>
<circle cx="39.4" cy="125.8" r=".49"/>
<circle cx="175.3" cy="95.3" r=".49"/>
<circle cx="259.1" cy="31.8" r=".49"/>
<circle cx="259.1" cy="64.8" r=".49"/>
<circle cx="259.1" cy="47" r=".49"/>
<circle cx="261.6" cy="69.9" r=".49"/>
<circle cx="261.6" cy="52.1" r=".49"/>
<circle cx="261.6" cy="87.7" r=".49"/>
<circle cx="38.1" cy="185.4" r=".49"/>
<circle cx="78.8" cy="185.4" r=".49"/>
<circle cx="204.5" cy="139.7" r=".49"/>
<circle cx="202" cy="174" r=".49"/>
<circle cx="269.3" cy="174" r=".49"/>
<circle cx="118.1" cy="185.4" r=".49"/>
<circle cx="160" cy="185.4" r=".49"/>
<circle cx="41.9" cy="52.1" r=".49"/>
<circle cx="54.6" cy="52.1" r=".49"/>
</g>
<g font-size="4.8" fill="#8000ff">
<text x="226.1" y="10.9">RBAR PIN</text>
<text x="11.5" y="13.4">NRT Bias Control</text>
<text x="116.9" y="13.4">TEST_BGR</text>
<text x="118.2" y="62.9">PPSK CAP</text>
<text x="7.7" y="111.2">LSK Level shift</text>
<text x="177.8" y="113.7">Function header</text>
<text x="10.2" y="162">BIAS</text>
</g>
<text font-size="4.1" fill="#00f" x="238.8" y="191.8">CI_General B'd</text>
<text font-size="3.3" x="249" y="201.3">Rx_Function</text>
<g font-size="2.8">
<text x="228.4" y="202.3">A4</text>
<text x="289.4" y="202.3">0.0</text>
</g>
<g font-size="2.3">
<text x="56.4" y="21.9">Rx_1.8V</text>
<text x="252.8" y="19.4">DVDD_1.8V</text>
<text x="263.7" y="31.2">1</text>
<text x="263.7" y="33.8">2</text>
<text x="274.4" y="34.9">RBAR_3</text>
<text x="63.5" y="40">NRTVB</text>
<text x="169" y="36.2">BGR</text>
<text x="263.7" y="36.3">3</text>
<text x="263.7" y="46.5">1</text>
<text x="263.7" y="49">2</text>
<text x="263.7" y="51.6">3</text>
<text x="274.4" y="50.2">RBAR_2</text>
<text x="263.7" y="64.3">1</text>
<text x="263.7" y="66.8">2</text>
<text x="263.7" y="69.3">3</text>
<text x="274.4" y="67.9">RBAR_1</text>
<text x="41.4" y="74.5" transform="rotate(-90 41.4 74.5)">D</text>
<text x="68.1" y="74.5" transform="rotate(-90 68.1 74.5)">D</text>
<text x="30.8" y="83.3">G</text>
<text x="78" y="83.3">G</text>
<text x="263.7" y="82">1</text>
<text x="41.4" y="89.7" transform="rotate(-90 41.4 89.7)">S</text>
<text x="68.1" y="89.7" transform="rotate(-90 68.1 89.7)">S</text>
<text x="263.7" y="84.6">2</text>
<text x="263.7" y="87.1">3</text>
<text x="274.4" y="85.7">RBAR_0</text>
<text x="82.6" y="113.9">Rx_5V</text>
<text x="34.8" y="119.7">Rx_1.8V</text>
<text x="89.7" y="122.7">1</text>
<text x="89.7" y="125.2">2</text>
<text x="205.3" y="121.4">1</text>
<text x="205.3" y="124">2</text>
<text x="247.2" y="121.4">1</text>
<text x="247.2" y="124">2</text>
<text x="45.3" y="130.3">1</text>
<text x="67.9" y="130.3">6</text>
<text x="205.3" y="126.5">3</text>
<text x="205.3" y="129">4</text>
<text x="205.3" y="131.6">5</text>
<text x="247.2" y="126.5">3</text>
<text x="247.2" y="129">4</text>
<text x="247.2" y="131.6">5</text>
<text x="45.3" y="135.4">2</text>
<text x="67.9" y="135.4">5</text>
<text x="205.3" y="134.1">6</text>
<text x="205.3" y="136.7">7</text>
<text x="247.2" y="134.1">6</text>
<text x="247.2" y="136.7">7</text>
<text x="45.3" y="140.5">3</text>
<text x="67.9" y="140.5">4</text>
<text x="184.2" y="140.3">RECT</text>
<text x="205.3" y="139.2">8</text>
<text x="247.2" y="139.2">8</text>
<text x="257.9" y="140.3">CDR</text>
<text x="45.8" y="146.7">Input capacitance 0.6pF</text>
<text x="205.3" y="150.6">1</text>
<text x="205.3" y="153.2">2</text>
<text x="205.3" y="155.7">3</text>
<text x="244.6" y="150.6">1</text>
<text x="244.6" y="153.2">2</text>
<text x="244.6" y="155.7">3</text>
<text x="264.7" y="150.6">1</text>
<text x="264.7" y="153.2">2</text>
<text x="264.7" y="155.7">3</text>
<text x="205.3" y="158.2">4</text>
<text x="205.3" y="160.8">5</text>
<text x="244.6" y="158.2">4</text>
<text x="244.6" y="160.8">5</text>
<text x="264.7" y="158.2">4</text>
<text x="264.7" y="160.8">5</text>
<text x="33.6" y="166.7">Rx_1.8V</text>
<text x="74.2" y="166.7">Rx_1.8V</text>
<text x="114.6" y="166.7">Rx_5V</text>
<text x="156.5" y="166.7">Rx_5V</text>
<text x="205.3" y="163.3">6</text>
<text x="205.3" y="165.9">7</text>
<text x="244.6" y="163.3">6</text>
<text x="244.6" y="165.9">7</text>
<text x="264.7" y="163.3">6</text>
<text x="264.7" y="165.9">7</text>
<text x="184.2" y="173.4">Digital_SET1</text>
<text x="204" y="173.5">10</text>
<text x="205.3" y="168.4">8</text>
<text x="205.3" y="170.9">9</text>
<text x="243.4" y="173.5">10</text>
<text x="244.6" y="168.4">8</text>
<text x="244.6" y="170.9">9</text>
<text x="264.7" y="168.4">8</text>
<text x="264.7" y="170.9">9</text>
<text x="264.7" y="173.5">10</text>
<text x="271.8" y="173.4">Digital_SET2</text>
<text x="223.3" y="186.6">Title</text>
<text x="120.7" y="197.5">CDR_VCK</text>
<text x="223.3" y="196.7">Size</text>
<text x="236" y="196.7">Document name</text>
<text x="284.3" y="196.7">Rev</text>
<text x="161.3" y="198.8">CDR_VDATA</text>
<text x="223.3" y="206.9">Date :</text>
<text x="233.5" y="206.8">Thursday, January 16, 2020</text>
<text x="271.6" y="206.9">Sheet</text>
<text x="281.7" y="206.8">8</text>
<text x="291.9" y="206.8">9</text>
</g>
<g font-size="2.3" fill="#f00">
<text x="144.1" y="20.9">[6,8]</text>
<text x="150.2" y="20.9">BGRO</text>
<text x="235.5" y="34.9">[6,8]</text>
<text x="241.6" y="34.9">RBAR&lt;3&gt;</text>
<text x="12" y="52.7">[6,8]</text>
<text x="18.1" y="52.7">NRTVB</text>
<text x="235.5" y="50.1">[6,8]</text>
<text x="241.6" y="50.1">RBAR&lt;2&gt;</text>
<text x="130.1" y="70.7">PPSKC&lt;1&gt;</text>
<text x="235.5" y="67.9">[6,8]</text>
<text x="241.6" y="67.9">RBAR&lt;1&gt;</text>
<text x="130.1" y="77">PPSKC&lt;0&gt;</text>
<text x="6.9" y="84.4">[6,8]</text>
<text x="13" y="84.4">VBCONT&lt;0&gt;</text>
<text x="85.4" y="84.4">VBCONT&lt;1&gt; [6,8]</text>
<text x="235.5" y="85.7">[6,8]</text>
<text x="241.6" y="85.7">RBAR&lt;0&gt;</text>
<text x="180.6" y="122.5">[6] RECT_O_V2</text>
<text x="180.6" y="125.1">[6] RECT_O_V1</text>
<text x="217.7" y="125.1">[6,8]</text>
<text x="219.8" y="122.5">[6] CDR_I_IN</text>
<text x="223.8" y="125.1">CDR_I_VCK</text>
<text x="180.9" y="127.8">[6] RECT_I_2M</text>
<text x="181.1" y="130.4">[6] RECT_I_2P</text>
<text x="217.7" y="127.6">[6,8]</text>
<text x="217.7" y="130.1">[6,8]</text>
<text x="223.8" y="127.6">CDR_I_VDATA</text>
<text x="223.8" y="130.1">CDR_I_V1P2</text>
<text x="180.9" y="132.9">[6] RECT_I_1M</text>
<text x="181.1" y="135.5">[6] RECT_I_1P</text>
<text x="219.8" y="132.7">[6] CDR_O_RFCK</text>
<text x="219.8" y="135.2">[6] CDR_O_DCK</text>
<text x="219.8" y="137.8">[6] CDR_O_BD</text>
<text x="23.4" y="140.3">LSK_ON_Chip</text>
<text x="76.8" y="142.8">LSK_ON</text>
<text x="179.1" y="151.7">[6] CI_RESET</text>
<text x="179.1" y="154.3">[6] CI_POREN_N</text>
<text x="215.4" y="151.7">[6,8]</text>
<text x="217.5" y="154.3">[6] BGRO_0P9</text>
<text x="221.5" y="151.7">BGRO</text>
<text x="273.6" y="152">RBAR&lt;3&gt; [6,8]</text>
<text x="273.6" y="154.5">RBAR&lt;2&gt; [6,8]</text>
<text x="179.1" y="156.8">[6] CI_CKIN</text>
<text x="179.1" y="159.3">[6] CI_TEN</text>
<text x="179.1" y="161.9">[6] CI_MODE&lt;1&gt;</text>
<text x="217.5" y="156.8">[6] BGRO_1P2</text>
<text x="217.5" y="159.3">[6] LSK_ON_Chip</text>
<text x="273.6" y="157.1">RBAR&lt;1&gt; [6,8]</text>
<text x="273.6" y="159.6">RBAR&lt;0&gt; [6,8]</text>
<text x="274.4" y="161.9">STIMSC [6]</text>
<text x="179.1" y="164.4">[6] CI_MODE&lt;0&gt;</text>
<text x="179.1" y="167">[6] CI_SDIN</text>
<text x="215.7" y="164.7">[6,8]</text>
<text x="215.7" y="162.1">[6,8]</text>
<text x="217" y="167">[6] PPSKC&lt;1&gt;</text>
<text x="221.8" y="164.7">VB0P9</text>
<text x="221.8" y="162.1">LSK_ON</text>
<text x="274.4" y="164.4">VBCONT&lt;1&gt; [6,8]</text>
<text x="274.4" y="167">VBCONT&lt;0&gt; [6,8]</text>
<text x="179.1" y="169.5">[6] CI_SDOUT</text>
<text x="215.7" y="172.3">[6,8]</text>
<text x="217" y="169.5">[6] PPSKC&lt;0&gt;</text>
<text x="221.8" y="172.3">NRTVB</text>
<text x="273.6" y="169.8">ENIN</text>
<text x="280.7" y="169.8">[6]</text>
<text x="6.4" y="186">[6,8]</text>
<text x="12.5" y="186">VB0P9</text>
<text x="40.7" y="186">[6,8]</text>
<text x="46.8" y="186">CDR_I_V1P2</text>
<text x="80.8" y="186">[6,8]</text>
<text x="86.9" y="186">CDR_I_VCK</text>
<text x="119.9" y="186">[6,8]</text>
<text x="126" y="186">CDR_I_VDATA</text>
</g>
<g font-size="2.3" fill="#000080">
<text x="160.1" y="28.8">RP4</text>
<text x="266.7" y="27.5">CON112</text>
<text x="44.5" y="35.1">PTV09A-4020F-A504</text>
<text x="61" y="32.6">RP3</text>
<text x="149.9" y="31.3">PTV09A-4020F-A504</text>
<text x="266.7" y="42.8">CON113</text>
<text x="43.2" y="65.6">R91</text>
<text x="69.9" y="65.6">R92</text>
<text x="266.7" y="60.5">CON114</text>
<text x="43.2" y="68.2">100K</text>
<text x="69.9" y="68.2">100K</text>
<text x="143.6" y="70.7">R93</text>
<text x="155" y="70.7">0R</text>
<text x="31.3" y="76.5">Q10</text>
<text x="75" y="76.5">Q11</text>
<text x="143.6" y="77">R94</text>
<text x="155" y="77">0R</text>
<text x="23.4" y="79.6">FDV301NCT</text>
<text x="73.7" y="79.6">FDV301NCT</text>
<text x="266.7" y="78.3">CON115</text>
<text x="163.9" y="85.9">C72</text>
<text x="176.6" y="85.9">C73</text>
<text x="163.9" y="91">550pF</text>
<text x="176.6" y="91">80pF</text>
<text x="92.8" y="119">CON116</text>
<text x="208.3" y="119">CON117</text>
<text x="249" y="119">CON118</text>
<text x="48.3" y="125.3">U24</text>
<text x="31.8" y="130.4">C74</text>
<text x="48.3" y="127.8">74AXP1T125GMH</text>
<text x="86.4" y="130.4">C75</text>
<text x="33.1" y="132.9">1uF</text>
<text x="72.4" y="132.9">R95</text>
<text x="72.4" y="135.5">0R</text>
<text x="86.4" y="132.9">1uF</text>
<text x="208.3" y="148.2">CON119</text>
<text x="247.7" y="148.2">CON120 CON121</text>
<text x="40.7" y="177.4">R96</text>
<text x="40.7" y="179.9">100K</text>
<text x="81.3" y="177.4">R97</text>
<text x="81.3" y="179.9">100K</text>
<text x="119.4" y="177.4">R98</text>
<text x="119.4" y="179.9">73.2K</text>
<text x="161.3" y="177.4">R99</text>
<text x="161.3" y="179.9">73.2K</text>
<text x="26.7" y="181.2">R100</text>
<text x="26.7" y="183.7">0R</text>
<text x="67.4" y="181.2">R101</text>
<text x="67.4" y="183.7">0R</text>
<text x="106.7" y="181.2">R102</text>
<text x="106.7" y="183.7">0R</text>
<text x="148.6" y="181.2">R103</text>
<text x="148.6" y="183.7">0R</text>
<text x="81.3" y="191.3">R105</text>
<text x="110.5" y="190.1">RP5</text>
<text x="152.4" y="190.1">RP6</text>
<text x="40.7" y="192.6">R104</text>
<text x="40.7" y="195.2">100K</text>
<text x="81.3" y="193.9">200K</text>
<text x="101.6" y="192.6">PTV09A-4020F-A504</text>
<text x="143.6" y="192.6">PTV09A-4020F-A504</text>
</g>
<g font-size="2.3" fill="#004080">
<text x="49.6" y="131.9">VCCI</text>
<text x="58.2" y="131.9">VCCO</text>
<text x="49.6" y="137">GND</text>
<text x="61.5" y="137">OE</text>
<text x="49.6" y="142.1">A</text>
<text x="63.3" y="142.1">Y</text>
</g>
<text font-size="2" x="286.8" y="206.7">of</text>
<g font-size="1.8">
<text x="31.7" y="1.9">5</text>
<text x="90.1" y="1.9">4</text>
<text x="148.5" y="1.9">3</text>
<text x="206.8" y="1.9">2</text>
<text x="265.2" y="1.9">1</text>
<text x=".7" y="29.8">D</text>
<text x="295.1" y="29.8">D</text>
<text x=".7" y="80.9">C</text>
<text x="295.1" y="80.9">C</text>
<text x=".7" y="132.1">B</text>
<text x="295.1" y="132.1">B</text>
<text x=".7" y="183.3">A</text>
<text x="295.1" y="183.3">A</text>
<text x="31.7" y="209.2">5</text>
<text x="90.1" y="209.2">4</text>
<text x="148.5" y="209.2">3</text>
<text x="206.8" y="209.2">2</text>
<text x="265.2" y="209.2">1</text>
</g>
</svg>
